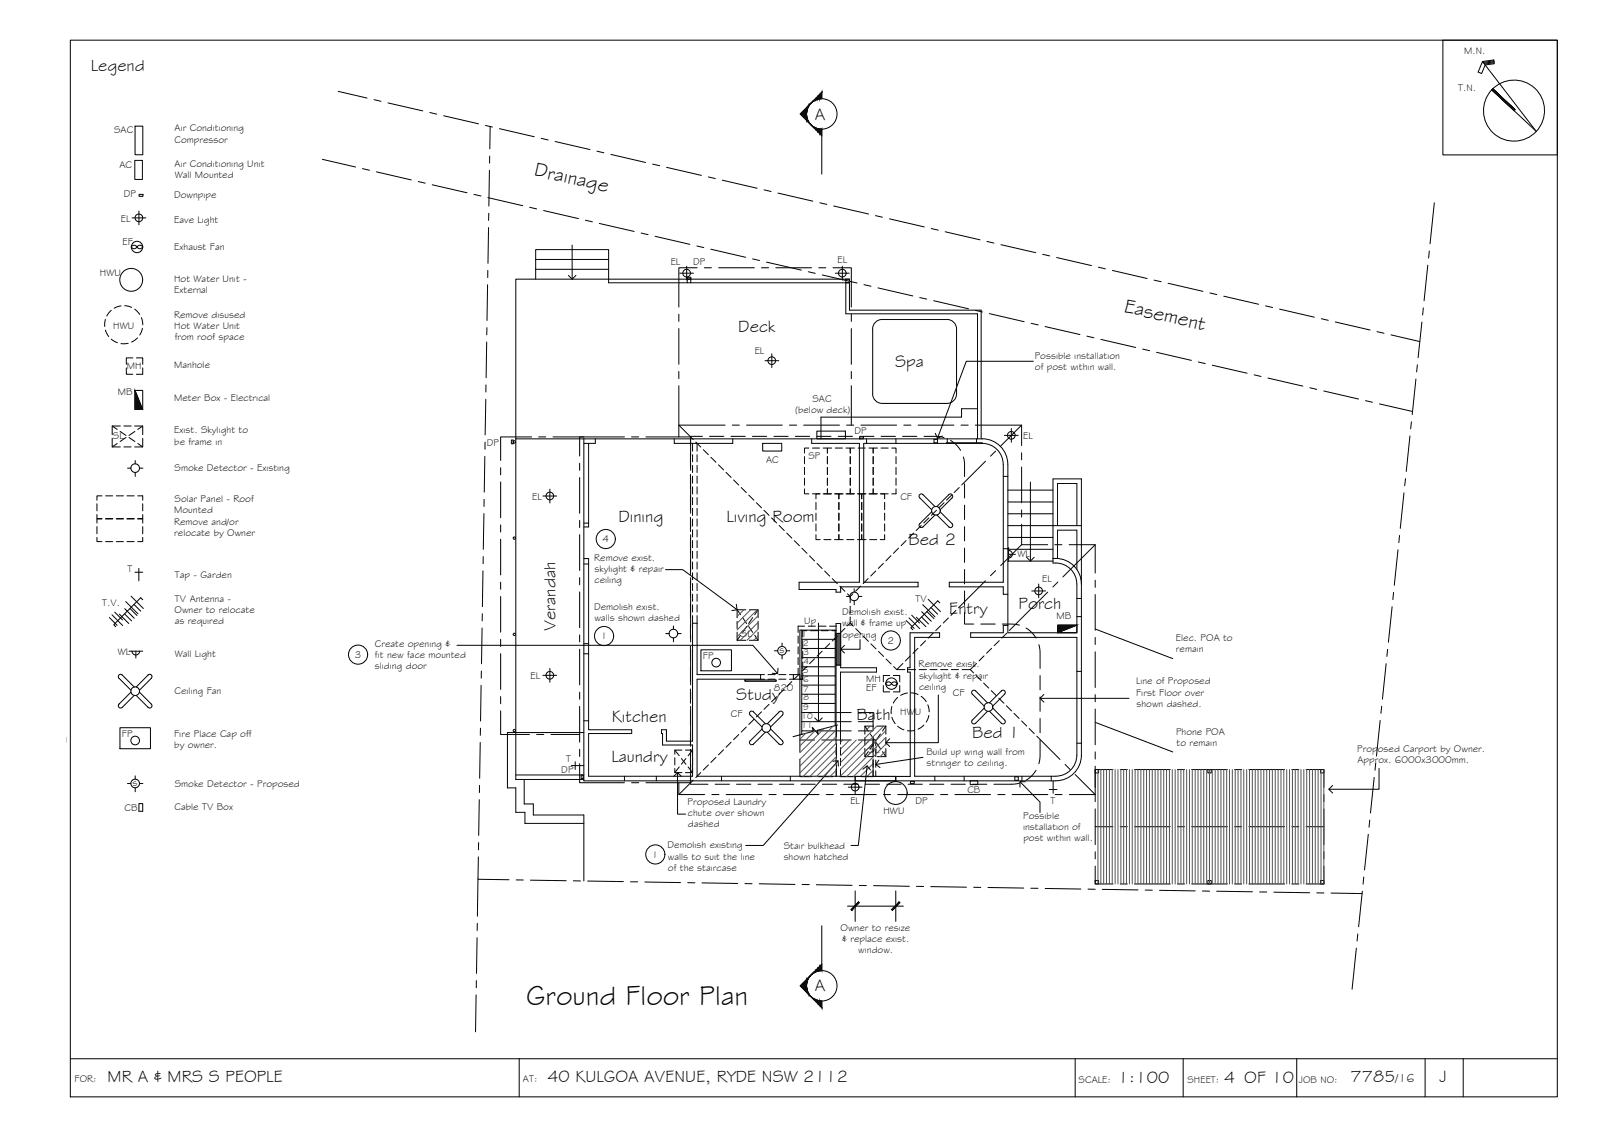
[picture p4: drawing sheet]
<svg xmlns="http://www.w3.org/2000/svg" width="420mm" height="297mm" viewBox="0 0 420 297" stroke-linecap="round" stroke-linejoin="round" font-family="sans-serif">
<!-- layer: BORDER -->
<g fill="none" stroke="#000" stroke-width=".26">
<path d="M18.4 10.5h390v277.1h-390zM378.4 10.5h30v30.1h-30zM388.8 16.1l3-.4 .1 1-2.4 .3-.9 2.3-.9-.4 1.1-2.8 14.1 18.4-11.6-10.9M391.8 16l-2.8 .3M391.9 16.2l-2.7 .4M391.9 16.5l-2.6 .3M391.5 23.3l5.8 5.5M18.4 277.6h390M136.2 277.6v10M282 277.6v10M310.3 277.6v10M340.1 277.6v10"/>
<path d="M373.8 277.6v10M383.8 277.6v10"/>
<circle cx="397.1" cy="29" r="8"/>
</g>
<!-- layer: TEXT -->
<g fill="none" stroke="#000" stroke-width=".26">
<circle cx="158.9" cy="141.3" r="2.51"/>
<circle cx="93.9" cy="171.6" r="2.51"/>
<circle cx="158.4" cy="166.8" r="2.51"/>
<circle cx="233.6" cy="167.9" r="2.51"/>
<circle cx="171.9" cy="224" r="2.51"/>
</g>
<!-- layer: SERVICES -->
<g fill="none" stroke="#000" stroke-width=".26">
<path d="M35.4 33.1h2.1v7.5h-2.1zM34.6 57.1h3.7M35.4 42.1h1.9v4.9h-1.9zM36.4 55.3v3.6M36.5 51h1v.5h-1zM34.6 64.5a.86 .86 0 0 1 1.3 .3 .86 .86 0 0 1-1.5 0zM35.9 64.8a.86 .86 0 0 1 1.5 0M35.9 64.8a.86 .86 0 0 0 1.5 0M178.3 71.6h3.6M180.1 69.8v3.6M180.2 72.7h1v.5h-1zM219.1 71.6h3.6"/>
<path d="M220.9 69.8v3.6M27.7 83.7l-.2 1.9M27.7 86.5l.8 1.7M29.2 81.4l-1.2 1.5M29.2 88.9l1.6 .9M31.7 80.2l-1.8 .6M32.7 80.2l1.8 .4M33.1 96.4v1.7h1.7M33.6 90l-1.9 .1M34.8 93.8h-1.7v1.7M35.3 81.1l1.3 1.3M35.8 93.8h1.6v1.7"/>
<path d="M36.1 88.6l-1.6 1.1M37.1 83.3l.4 1.8M37.3 86.1l-.7 1.7M37.4 96.4v1.7h-1.6M200.6 94.6h3.6M202.4 92.8v3.6M29.4 114.9v2.3h2.2M29.4 111.7h2.2M30.7 112.6l-1.3-.9v2.3M30.7 116.3l-1.3 .9M31.5 113.1l1.5 1.1M32.5 111.7h1.9"/>
<path d="M32.5 117.2h1.9M33 114.7l-1.5 1.1M33.8 114.7l1.6 1.1M35.3 111.7h2.1v2.3M35.4 113.1l-1.6 1.1M35.4 102.4v5h2l-2-5h2v5M36.1 116.3l1.3 .9M37.4 114.9v2.3h-2.1M37.4 111.7l-1.3 .9M134.1 115.4h.5v.9h-.5zM200 116.2h5v2.1h-5zM211 119.7v1.9"/>
<path d="M212.1 117.5h-1.1v1.3M213.1 117.5h1.8M214.2 113h7.5v2.1h-7.5zM215.9 117.5h1.1v1.3v-1.3h1.1M217 119.7v1.9M219.1 117.5h1.8M221.9 117.5h1.1v1.3v-1.3h1.1M223 119.7v1.9M225.1 117.5h1.8M225.5 114.5h.9v.6h-.9zM227.9 117.5h1.1v1.3v-1.3h1.1M229 119.7v1.9"/>
<path d="M231.1 117.5h1.8M233.9 117.5h1.1v1.3M235 119.7v1.9M263.4 114.1h3.6M265.2 112.3v3.6M25.4 134.9v1.1h1.3h-1.3v1.1M25.4 132.1v1.8M25.4 138.1v1.8M26.7 130h-1.3v1.1M27.7 136h1.9M27.7 130h1.9M30.5 136h1.9"/>
<path d="M30.5 130h1.9M33.3 136h1.9M33.3 130h1.9M33.5 122.7h.8M35.5 120.7v.9M35.5 123.9v1M36.1 130h1.3v1.1M36.6 122.7h.9M37.4 134.9v1.1h-1.3h1.3v1.1M37.4 132.1v1.8M37.4 138.1v1.8M142.4 130h3.6"/>
<path d="M144.2 128.2v3.7M211 128.2v1.3h1.1M211 122.5v1.9M211 125.3v1.9M213.1 129.5h1.8M214 131.7v1.9M214 134.5v1.9M214 137.3v1.9M215.1 129.5h-1.1v1.3M215.9 129.5h2M217 129.5v-1.3v1.3h1.1M217 122.5v1.9"/>
<path d="M217 125.3v1.9M218.9 129.5h1.1v1.3v-1.3h1.1M219.1 129.5h1.8M220 131.7v1.9M220 134.5v1.9M220 137.3v1.9M221.9 129.5h2.1M223 129.5v-1.3v1.3h1.1M223 122.5v1.9M223 125.3v1.9M224.9 129.5h1.1v1.3v-1.3h1.1M225.1 129.5h1.8"/>
<path d="M226 131.7v1.9M226 134.5v1.9M226 137.3v1.9M227.9 129.5h2M229 129.5v-1.3v1.3h1.1M229 122.5v1.9M229 125.3v1.9M230.9 129.5h1.1v1.3M231.1 129.5h1.8M232 131.7v1.9M232 134.5v1.9M232 137.3v1.9"/>
<path d="M235 128.2v1.3h-1.1M235 122.5v1.9M235 125.3v1.9M241.2 130.5l3.2 3.2M242 129.7l3.2 3.1M242.1 129.7a.6 .6 0 0 0-.9 0 .6 .6 0 0 0 0 .8M244.4 134.2l-3.2 3.1a.6 .6 0 0 0 0 .8 .6 .6 0 0 0 .9 0l3.1-3.1M245.7 135l3.2 3.2M246.6 134.2l3.1 3.1M248.8 129.7a.6 .6 0 0 1 .9 0 .6 .6 0 0 1 0 .8M248.9 129.7l-3.2 3.1M249.7 137.3a.6 .6 0 0 1 0 .8 .6 .6 0 0 1-.9 0"/>
<path d="M249.7 130.5l-3.1 3.2M25.4 140.9v1.1h1.3M27.7 142h1.9M30.5 142h1.9M32.7 159.6l2.5 2.5M33 157.7l3.2 3.2M33.3 142h1.9M34.1 159.5l1.8 1.9M34.4 156.3l3.2 3.2M35.1 158.5l1.8 1.7M35.4 150h2M36.4 149v3.3"/>
<path d="M37.4 140.9v1.1h-1.3M37.4 157.2l-.5-.5-7.1 7.1 .6 .5M193.3 159.9l.9 1.3M195.6 159.9h-2.3v2.1M196.5 159.9h2.3v2.1M198.8 159.9l-.9 1.3M214 140.2v1.3h1.1M216.1 141.5h1.8M218.9 141.5h1.1v-1.3v1.3h1.1M222 156.4h.9M222.1 141.5h1.9M224 154.4v.9"/>
<path d="M224 157.5v1.1M224.9 141.5h1.1v-1.3v1.3h1.1M225.2 156.4h.8M228.1 141.5h1.8M232 140.2v1.3h-1.1M242 158.5l3.2 3.2M243.4 157.1l3.2 3.2M244.2 159.3l1.7 1.7M246.5 158l-.6-.5-7 7.1 .5 .5M264.5 144.3a1.01 1.01 0 0 1 1 1 1.01 1.01 0 0 1-1 1M264.5 145.3h1.8M264.5 143.5v3.6"/>
<path d="M270.6 154.9h3.6M272.4 153.1v3.6M28.7 161.9l2 2M29.4 161.2l2.8 2.8M30.1 160.5l2 2M31.3 161l2.5 2.5M32.7 160.9l1.8 1.9M33.9 170.7h3.5M34.6 170.7a1.01 1.01 0 0 0 1 1 1.01 1.01 0 0 0 1-1M35.6 170.7v1.8M38.8 177a.6 .6 0 0 1 .9 0 .6 .6 0 0 1 0 .8M38.9 176.9l-3.2 3.2"/>
<path d="M39.7 177.8l-3.1 3.2M142.4 177.1h3.6M144.2 175.3v3.6M174.6 166.1h.9M176.6 164.1v.9M176.6 167.2v1.1M177.7 166.1h1M183.8 170.4h8v5.5h-8zM193.3 162.9v1.9M193.3 165.7v2.2M194.2 166.6l-.9 1.3h2.3M194.8 161.9l1 1.6"/>
<path d="M195.8 164.2l-1 1.6M196.3 164.2l1.1 1.6M197.4 161.9l-1.1 1.6M197.9 166.6l.9 1.3M198.8 165.7v2.2h-2.3M198.8 162.9v1.9M203.1 170.6h.9M205.1 168.6v.9M205.1 171.7v1.1M206.3 170.6h.8M231.7 179.7v1.7h1.6M232.3 179.2a.86 .86 0 0 1 1.5 0 .85 .85 0 0 1 1.5 0"/>
<path d="M232.3 179.2a.86 .86 0 0 0 1.5 0 .85 .85 0 0 0 1.5 0M233.3 177.1h-1.6v1.7M234.3 177.1h1.7v1.7M236 179.7v1.7h-1.7M237.7 162.7l2.1 2.1M238.4 162l2.8 2.8M239.1 161.3l2.1 2M240.3 161.8l2.5 2.5M241.7 161.7l1.8 1.9M241.7 160.4l2.5 2.5M243.1 160.3l1.8 1.9M282.4 163.9h-5v2l5-2v2h-5"/>
<path d="M287.3 164.9l20.3 7.8M31.2 184.6a.6 .6 0 0 0 0 .8 .6 .6 0 0 0 .9 0M31.5 190.8h8v5.5h-8zM34.4 181.5l-3.2 3.1M35.2 180.1l-3.1-3.1a.6 .6 0 0 0-.9 0 .6 .6 0 0 0 0 .8l3.2 3.2M35.2 182.3l-3.2 3.2M35.7 182.3l3.2 3.2M36.6 181.5l3.1 3.1M39.7 184.6a.6 .6 0 0 1 0 .8 .6 .6 0 0 1-.9 0M150.9 199.7v2M196.7 187.4l3.2 3.2M196.8 194.2a.6 .6 0 0 0-.1 .9 .6 .6 0 0 0 .9 0"/>
<path d="M197.6 186.6l3.1 3.2M197.6 186.6a.6 .6 0 0 0-.9 0 .6 .6 0 0 0 .1 .9M199.9 191.1l-3.2 3.2M200.7 192l-3.1 3.1M201.2 192l3.2 3.1M202.1 191.1l3.2 3.2M204.3 186.6a.6 .6 0 0 1 .9 0 .6 .6 0 0 1 0 .9M204.4 186.6l-3.2 3.2M205.2 194.2a.6 .6 0 0 1 0 .9 .6 .6 0 0 1-.9 0M205.3 187.4l-3.2 3.2M226.8 193.4v1.9M226.8 196.2v2.2"/>
<path d="M226.8 190.4l.9 1.3M227.7 197.1l-.9 1.3h2.3M228.2 192.4l1.1 1.6M229.1 190.4h-2.3v2.1M229.3 194.7l-1.1 1.6M229.9 194.7l1 1.6M230 190.4h2.3v2.1M230.9 192.4l-1 1.6M231.4 197.1l.9 1.3M232.3 196.2v2.2h-2.3M232.3 193.4v1.9M232.3 190.4l-.9 1.3"/>
<path d="M233.9 185.2l-.1 1.9M233.9 188l.9 1.7M235.4 182.9l-1.1 1.4M235.4 190.4l1.7 .9M238 181.7l-1.8 .6M238.9 181.6l1.9 .5M239.9 191.5l-1.9 .1M241.6 182.6l1.3 1.3M242.3 190.1l-1.5 1.1M243.3 184.8l.4 1.8M243.6 187.6l-.7 1.7M255 182l3.2 3.1"/>
<path d="M255 188.7a.6 .6 0 0 0 0 .9 .6 .6 0 0 0 .9 0M255.8 181.1l3.2 3.2M255.9 181.1a.6 .6 0 0 0-.9 0 .6 .6 0 0 0 0 .9M258.2 185.6l-3.2 3.2M259 186.5l-3.2 3.1M259.5 186.5l3.2 3.1M260.4 185.6l3.1 3.2M262.6 181.1a.6 .6 0 0 1 .9 0 .6 .6 0 0 1 0 .9M262.7 181.1l-3.2 3.2M263.5 188.7a.6 .6 0 0 1 0 .9 .6 .6 0 0 1-.9 0M263.5 182l-3.1 3.1M287.3 189.4l20.3 7.7"/>
<path d="M33.4 205.4h.9M35.5 203.4v.9M35.5 206.5v1.1M36.4 210.7h1v2h-1zM36.6 205.4h.9M149.9 200.7h3.2M152.4 203.2h.5v1h-.5zM222.5 206.4h3.6M224.3 204.5v3.7M238.8 204.9h1v.5h-1zM254.5 204.7h1.9v1h-1.9zM275.2 207h2"/>
<path d="M276.2 204.7v3.3"/>
<circle cx="36.4" cy="57.1" r="1.01"/>
<circle cx="34.4" cy="73.4" r="3"/>
<circle cx="35.9" cy="64.8" r="1.49"/>
<circle cx="180.1" cy="71.6" r="1.01"/>
<circle cx="220.9" cy="71.6" r="1.01"/>
<circle cx="202.4" cy="94.6" r="1.01"/>
<circle cx="265.2" cy="114.1" r="1.01"/>
<circle cx="35.5" cy="122.7" r="1.13"/>
<circle cx="144.2" cy="130" r="1.01"/>
<circle cx="245.5" cy="133.9" r="1.13"/>
<circle cx="224" cy="156.4" r="1.13"/>
<circle cx="272.4" cy="154.9" r="1.01"/>
<circle cx="144.2" cy="177" r="1.01"/>
<circle cx="176.6" cy="166.1" r="1.13"/>
<circle cx="187.8" cy="173.7" r="1.13"/>
<circle cx="205.1" cy="170.6" r="1.13"/>
<circle cx="233.8" cy="179.2" r="1.49"/>
<circle cx="35.5" cy="181.2" r="1.13"/>
<circle cx="35.5" cy="194.1" r="1.13"/>
<circle cx="201" cy="190.8" r="1.13"/>
<circle cx="259.2" cy="185.4" r="1.13"/>
<circle cx="35.5" cy="205.4" r="1.13"/>
<circle cx="224.3" cy="206.4" r="1.01"/>
<circle cx="234.9" cy="207.9" r="3"/>
</g>
<path d="M35.4 102.4l2 5h-2zM277.4 163.9h5l-5 2z" fill="#000" stroke="#000" stroke-width=".26"/>
<!-- layer: EXISTING -->
<g fill="none" stroke="#000" stroke-width=".26">
<path d="M140.5 73.2v-7.8h19.1v8.7h20.6M140.5 70.6h19.1M140.5 68h19.1M180.2 73.2h1v.9h-1zM181.2 74.1h41.6M221.8 73.2h1v.9h-1zM221.8 74.1v8.2h34.6v32.8M228.9 86.3v17M231.4 83.7a2.51 2.51 0 0 0-2.5 2.6M231.4 83.8h17M248.4 83.7a2.51 2.51 0 0 1 2.5 2.6v17a2.51 2.51 0 0 1-2.5 2.5h-17a2.51 2.51 0 0 1-2.5-2.5M135.3 115.1v-41.9h87.5v8.1h34.5v33.8"/>
<path d="M135.3 115.1v89.3h17.8M135.3 115.1h122.3M153.1 115.1v89.6h123.8M154.4 116.2v21.9h-1.3M156.1 115.1v1.1h-3M176.8 115.1v1.1h15.4v-1.1M181.6 116.2v2.1M181.6 119.2v1.9M182.8 116.2v2.1M182.8 119.2v1.9M212.9 115.1v1.1h12.5v36.4h-15.8v2h9.7v.7h1.2v-1.4h20.3v-1.3h-14.3v-36.4h31.1a5.5 5.5 0 0 1 5.5 5.5v30.9h-14.1v1.3h14.1v1.9h1.2M227.3 115.1v1.1"/>
<path d="M235 115.1v1.1M248.2 116.1h9.4M248.4 115.1v1.1M256.1 115.1v1.1M256.4 107.2h-4.2v2.2h-36.9v5.7M257.6 115a6.7 6.7 0 0 1 6.7 6.7v44.2h18.1v-9M153.1 137.2h1.3M181.6 122v1.9M181.6 124.8v1.9M181.6 127.6v1.9M181.6 130.4v1.9M181.6 133.3v1.8"/>
<path d="M181.6 136.1v1.9M181.6 138.9v1.9M182.8 122v1.9M182.8 124.8v1.9M182.8 127.6v1.9M182.8 130.4v1.9M182.8 133.3v1.8M182.8 136.1v1.9M182.8 138.9v1.9M263.1 124.9h1.2M264.3 137.8h19.3M264.3 134.7h11.9"/>
<path d="M264.3 131.6h11.9M264.3 128.5h11.9M277.4 137.8v-11h5v11M153.1 146.4h1.3v44.9h11.3v1h-11.3v11.2h27.2v-8.2h-7.8v-3h-.3v-1h1.3v3h6.8v-32.9M153.1 147.9h1.3M181.6 141.7v1.9M181.6 144.5v1.9M181.6 147.3v1.9M181.6 150.1v1.9M181.6 153v1.8M181.6 155.8v1.8M181.6 158.6v1.9"/>
<path d="M182.8 141.7v1.9M182.8 144.5v1.9M182.8 147.3v1.9M182.8 150.1v1.9M182.8 153v1.8M182.8 155.8v1.8M182.8 158.6v1.9M263.1 143.9h1.2M264.3 147.1h11.9M264.3 144h11.9M264.3 140.9h11.9M276.2 146.4h.7"/>
<path d="M276.9 147.6a5.5 5.5 0 0 1 5.5 5.5M276.9 146.4a6.7 6.7 0 0 1 6.7 6.7M276.9 147.6h-.7v-22h7.4v72.4a6.7 6.7 0 0 1-6.7 6.7M277.4 146.4v-7.4h5v10.3M282.4 153.1v3.8h1.2M153.1 168.8h1.3M153.1 171.4h1.3M181.6 163.4h1.2M182.8 161.4v15.5h17.7M200.5 178.1h-17.7v25.4h36.5v-1.9M201.4 176.9h1.9M201.4 178.1h1.9"/>
<path d="M204.2 176.9h1.9M204.2 178.1h1.9M209.3 166.8v1.8M209.3 169.6v1.8M209.3 172.4v1.9M209.3 175.2v1.7h-2.2M210.5 168v1.8M210.5 170.8v1.8M210.5 173.6v1.9M210.5 176.4v1.7h-3.4M211 164.2h-1.7v1.6M211.6 165.3h-1.1v1.7"/>
<path d="M212 164.2h1.8M212.6 165.3h1.8M214.8 164.2h1.8M215.4 165.3h1.8M217.6 164.2h1.7v-.7h1.2v2.6h-1.2v-.8h-1.1M264.3 163.9h-1.2v2h-8.5v1.2h27.8v30.9M282.4 176h1.2M282.4 161.7h1.2M153.1 192.1h-20v14.5h2.2v6.4h2.4v2.9h15.4M153.1 189h1.3M219.3 195v-20.6h1.2v.7h9.4v1.1h-9.5v18.9M219.3 196v1.8"/>
<path d="M219.3 198.8v1.9M220.4 196v1.9M220.4 198.8v1.9M282.4 198a5.5 5.5 0 0 1-5.5 5.5M282.4 194.9h1.2M135.3 203.2h17.8M137.5 204.4v6.4h2.4v2.9h13.2v17.3M163.8 203.5v1.2M172.1 203.5v1.2M189.2 203.5v1.2M207.3 203.5v1.2M220.4 201.6v2h18.3v-27.4h-.7v-1.1h.7v-9.2h7.7v1.2h-6.5v36.4h37"/>
<path d="M224.3 203.6v1.1M234.9 203.6v1.1M245.2 203.5v1.2M252.9 203.5v1.2M268 203.5v1.2M275.7 203.5v1.2"/>
<circle cx="134.9" cy="115.8" r=".31"/>
<circle cx="134.9" cy="141.1" r=".31"/>
<circle cx="134.9" cy="166.3" r=".31"/>
<circle cx="134.9" cy="191.5" r=".31"/>
</g>
<!-- layer: NEWWORK -->
<g fill="none" stroke="#000" stroke-width=".26">
<path d="M181.1 118.8v3.7M184.2 114.4h-3.1v2.5M186.1 114.4h3.8M191.7 114.4h3.8M197.3 114.4h3.8M203 114.4h3.7M208.6 114.4h3.8M214.2 114.4h3.8M219.8 114.4h3.8M225.5 114.4h3.7M231.1 114.4h3.8M236.7 114.4h3.8"/>
<path d="M242.3 114.4a13.7 13.7 0 0 1 5.3 .3M245 115.2h.9v.9h-.9zM249.3 115.5l1.7 1.4 .9 1.2M252.7 119.8a12.9 12.9 0 0 1 .3 5.1M181.1 124.4v3.7M181.1 130v3.7M181.1 135.6v3.8M253 126.8v3.8M253 132.4v3.8M253 138.1v3.7M181.1 141.3v3.7M181.1 146.9v3.7"/>
<path d="M181.1 152.5v3.7M181.1 158.1v3.8M253 143.7v3.7M253 149.3v3.8M253 154.9v3.8M181.1 163.8v3.7M181.1 169.4v3.7M181.1 175v3.8M199.5 176.9v1.2M208.1 176.9v1.2M209.3 176.9h.5v1.2M219.3 164.2v1.1"/>
<path d="M219.3 166.1v8.3M220.5 166.1v8.3M253 160.6v3h2.4M257.2 163.6h3.8M262.9 163.6a12.8 12.8 0 0 1 4.5 .3M269.1 164.6l1.8 1.5 .8 1.2M272.5 169l.3 2.1v4.1M272.8 177.1v3.8M181.1 180.6v3.8M181.1 186.3v3.7M181.1 191.9v3.7M181.1 197.5v3.8"/>
<path d="M229 195.5v-1.5h.7v1.5M229 196.5v1.8M229 199.3v1.9M229.7 196.5v1.8M229.7 199.3v1.9M272.8 194v4.1l-.3 2.1M272.8 182.7v3.8M272.8 188.4v3.7M181.1 203.1v2.5h4.6M187.6 205.6h3.7M193.2 205.6h3.7M198.8 205.6h3.8"/>
<path d="M204.4 205.6h3.8M210.1 205.6h3.7M215.7 205.6h3.7M219.3 203.5l1.1 .1M221.3 205.6h3.8M226.9 205.6h3.8M229 202.1v1.5M229.7 202.1v1.5M232.6 205.6h3.7M238.2 205.6h3.7M243.8 205.6h3.8M249.4 205.6h3.8"/>
<path d="M255 205.6h3.8M266.2 203.7h.9v.9h-.9zM267.4 205.3l-2.1 .3h-4.6M271.7 201.9l-.8 1.2-1.8 1.5"/>
</g>
<!-- layer: HATCH -->
<path d="M219.3 166.1l1.2 8.3v-8.3zM219.3 166.1l1.2 8.3h-1.2z" fill="#545454" stroke="#545454" stroke-width=".26"/>
<!-- layer: ROOFPLAN EXIST. -->
<g fill="none" stroke="#000" stroke-width=".26">
<path d="M182.8 70.2h-4.8v10.3M184.7 70.2h1.9M188.5 70.2h9.4M199.7 70.2h1.9M203.5 70.2h9.3M214.7 70.2h1.9M218.5 70.2h4.8v10.3M178 82.4v1.9M178 86.1v9.4M178 97.4v1.9M223.3 82.4v1.9M223.3 86.1v9.4"/>
<path d="M223.3 97.4v1.9M139.4 114.5h-8.1v6.2M141.3 114.5h1.9M145 114.5h8.1M163.8 114.5h-11.8v5.1M165.6 114.5h1.9M169.4 114.5h11.7v5.1M178 101.1v10.4l3.8 3.7M182.5 115.9l1.3 1.3M184.5 117.9l1.3 1.3M186.4 119.9l1.4 1.3M190.2 111.5h-12.2v3"/>
<path d="M192.1 111.5h1.8M195.8 111.5h9.4M207 111.5h1.9M210.8 111.5h9.4M222 111.5h1.9M223.3 101.1v10.4M225.8 111.5h9.4M237.1 111.5h1.8M240.8 111.5h9.4M252 111.5h1.9M255.8 111.5h12.1v5.3M261.1 118.3l-1.3 1.3"/>
<path d="M267.9 118.7v1.9M267.9 111.5l-5.4 5.4M131.3 122.6v1.9M131.3 126.4v9.3M131.3 137.6v1.9M152 121.4v1.9M152 125.2v9.4M152 136.4v1.9M181.1 121.4v1.9M181.1 125.2v9.4M181.1 136.4v1.9M188.4 121.9l1.4 1.3"/>
<path d="M190.4 123.8l1.4 1.4M192.4 125.8l1.3 1.4M194.4 127.8l1.3 1.4M196.4 129.8l1.3 1.3M198.4 131.8l1.3 1.3M200.4 133.8l1.3 1.3M202.4 135.8l1.3 1.3M204.4 137.8l1.3 1.3M206.3 139.8l1.4 1.3M239.6 139.7l-1.3 1.4M241.6 137.8l-1.3 1.3M243.6 135.8l-1.3 1.3"/>
<path d="M245.6 133.8l-1.3 1.3M247.6 131.8l-1.3 1.3M249.6 129.8l-1.4 1.3M251.6 127.8l-1.4 1.3M258.5 120.9l-6.3 6.2M267.9 137.4v5.4h6.9M267.9 122.4v9.4M267.9 133.7v1.9M131.3 141.4v9.3M131.3 152.6v1.9M131.3 156.4v9.3M152 140.2v9.4"/>
<path d="M152 151.4v1.9M152 155.2v9.4M181.1 140.2v9.4M181.1 151.4v1.9M181.1 155.2v9.4M208.3 141.7l1.4 1.4M210.3 143.7l1.4 1.4M212.3 145.7l1.3 1.4M214.3 147.7l1.3 1.3M216.3 149.7l1.3 1.3M218.3 151.7l1.3 1.3M220.3 153.7l1.3 1.3"/>
<path d="M222.3 155.7l.7 .7M223 156.4v1.6M223 158.9v1.9M223.7 155.7l-.7 .7M225.7 153.7l-1.3 1.3M227.7 151.7l-1.3 1.3M229.7 149.7l-1.3 1.3M231.7 147.7l-1.3 1.3M233.7 145.7l-1.3 1.3M235.7 143.7l-1.4 1.3M237.6 141.7l-1.3 1.4M258.5 152.3l-7.1 7.1"/>
<path d="M261.1 149.6l-1.3 1.3M267.9 142.8l-5.4 5.5M274.8 155.2l-10.1 10.1M276.6 142.8h1.9M277.5 152.6l-1.4 1.3M280.4 142.8h6.8v7.4M287.2 152.1v1.9M287.2 155.9v9.3M287.2 142.8l-8.4 8.4M131.3 167.6v1.9M131.3 171.4v9.4M152 166.4v1.9"/>
<path d="M152 170.2v9.4M181.1 166.4v1.9M181.1 170.2v9.4M207.7 178.7l-1.4 1.3M209.7 176.7l-1.4 1.3M211.7 174.7l-1.4 1.3M213.6 172.7l-1.3 1.3M215.6 170.7l-1.3 1.3M217.6 168.7l-1.3 1.3M219.6 166.7l-1.3 1.4M221.6 164.8l-1.3 1.3M223 161.7v1.7l.8 .8"/>
<path d="M223 163.4l-.7 .7M224.4 164.8l1.4 1.4M226.4 166.8l1.4 1.3M228.4 168.8l1.4 1.3M230.4 170.8l1.3 1.3M232.4 172.8l1.3 1.3M234.4 174.8l.8 .7M235.2 175.5h2.1M236.8 173.9l-1.6 1.6M238.3 175.5h1.8M238.8 172l-1.3 1.3M240.8 170l-1.4 1.3"/>
<path d="M241.1 175.5h1.9M242.7 168l-1.3 1.3M243.9 175.5h1.9M244.7 166l-1.3 1.3M246.7 175.5h1.9M246.7 164l-1.3 1.3M248.7 162l-1.3 1.3M249.5 175.5h1.9M250.7 160l-1.3 1.3M254.5 175.5l.8 .9M256 177.1l1.3 1.3M256.1 173.9l-1.6 1.6h-2.2"/>
<path d="M258 179.1l1.3 1.3M258.1 172l-1.3 1.3M260.1 170l-1.4 1.3M262.1 168l-1.4 1.3M264.1 166l-1.4 1.3M287.2 167.1v1.9M287.2 170.9v9.3M131.3 186.4v6.2h7.6M131.3 182.6v1.9M140.7 192.6h1.9M144.5 192.6h7.5M152 181.5v1.8"/>
<path d="M152 185.2v9.4M152 196.4v1.9M181.1 181.5v1.8M181.1 185.2v9.4M181.1 196.4v1.9M187.8 198.6l-1.4 1.3M189.8 196.6l-1.4 1.3M191.8 194.6l-1.4 1.3M193.7 192.6l-1.3 1.3M195.7 190.6l-1.3 1.3M197.7 188.6l-1.3 1.3M199.7 186.6l-1.3 1.4"/>
<path d="M201.7 184.7l-1.3 1.3M203.7 182.7l-1.3 1.3M205.7 180.7l-1.3 1.3M260 181.1l1.3 1.3M262 183l1.3 1.4M264 185l1.3 1.4M265.9 187l1.4 1.4M267.9 189l1.4 1.3M269.9 191l1.4 1.3M271.9 193l6.1 6.1M287.2 182.1v1.9M287.2 185.9v9.4"/>
<path d="M287.2 197.1v1.9M152 200.2v5h11.8M165.6 205.2h1.9M178 205.2v3.1h6.8M181.1 200.2v5h-11.7M181.8 204.5l-3.8 3.8M183.8 202.5l-1.3 1.4M185.8 200.5l-1.3 1.4M186.7 208.3h1.9M190.4 208.3h9.4M201.7 208.3h1.9M205.5 208.3h9.3"/>
<path d="M216.7 208.3h1.9M220.4 208.3h9.4M231.7 208.3h1.9M235.4 208.3h9.4M246.7 208.3h1.9M250.5 208.3h9.3M261.7 208.3h1.9M265.4 208.3h9.4M276.7 208.3h1.9M279.3 200.4l1.4 1.4M282 203.1l5.2 5.2M287.2 200.9v7.4h-6.8"/>
</g>
<!-- layer: SECTION POINT -->
<g fill="#000" stroke="#000" stroke-width=".26">
<path d="M209.9 29.9l1.6-1.7v3.4zM212.3 27.4l-.3 .6zM212.3 32.3l.4 .4zM212.7 32.7l.4 .4zM213.1 26.7l-.4 .4zM209.9 258.5l1.6-1.7v3.3zM212.3 256l.4-.4zM213.1 255.2l-.4 .4zM212 260.4l.3 .5zM212.7 261.3l.4 .4z"/>
<path d="M211.5 28.2v1.4zM211.6 28.1l-.1 1.5z"/>
<path d="M211.5 30.2v1.4zM211.6 30.7v.9z"/>
<path d="M211.8 28l-.2 1zM211.8 28l-.2 1z"/>
<path d="M211.6 30.7v.9l.2-.3zM211.8 31.3v.5l-.2-.2z"/>
<path d="M211.8 28v.5l.2-.8zM212 27.7l-.2 .8z"/>
<path d="M211.8 31.3v.5h.2zM211.8 31.8h.2v.2z"/>
<path d="M212.3 27.4l-.3 .6zM212.3 27.4l.4-.3z"/>
<path d="M212 31.8l.3 .5zM212 32l.3 .3z"/>
<path d="M213.1 26.7l.4-.5zM213.5 26.2v.2l-.4 .3z"/>
<path d="M213.1 33.1l.4 .3zM213.1 33.1l.4 .3v.1z"/>
<path d="M214 25.8l-.5 .6zM214 25.8v.4l-.5 .2z"/>
<path d="M213.5 33.4v.1l.5 .1zM213.5 33.5l.5 .1v.4z"/>
<path d="M214.5 25.3l-.5 .5v.4zM214.5 25.3v.7l-.5 .2z"/>
<path d="M214 33.6v.4l.5-.2zM214 34l.5-.2v.7z"/>
<path d="M214.5 25.3v.7l.5-1.2zM215 24.8v1.1l-.5 .1z"/>
<path d="M214.5 33.8v.7l.5-.6zM215 33.9v1.1l-.5-.5z"/>
<path d="M215.5 24.2l-.5 .6v1.1zM215.5 24.2v1.7h-.5z"/>
<path d="M215 33.9v1.1l.5-1.1zM215.5 33.9v1.7l-.5-.6z"/>
<path d="M211.5 256.8v1.4zM211.5 256.8l.1 .8z"/>
<path d="M211.6 256.7l.2 .4-.2 .5zM211.8 256.6l-.2 .1 .2 .4z"/>
<path d="M211.8 256.6h.2l-.2 .5zM211.8 256.6h.2v-.3z"/>
<path d="M212 256.3l.3-.2-.3 .5zM212.3 256l-.3 .3z"/>
<path d="M213.1 255.2l.4-.2zM213.1 255.2l.4-.2v-.2z"/>
<path d="M213.5 254.8h.5l-.5 .2zM214 254.3l-.5 .5h.5z"/>
<path d="M214 254.3l.5 .3-.5 .2zM214 254.3l.5 .3v-.8z"/>
<path d="M214.5 253.8l.5 .7-.5 .1zM214.5 253.8l.5 .7v-1.2z"/>
<path d="M215 253.3l.5 1.2h-.5zM215.5 252.8l-.5 .5 .5 1.2z"/>
<path d="M211.5 258.8l.1 1.4zM211.5 258.8l.1 1.4z"/>
<path d="M211.6 259.3l.2 1.1zM211.6 259.3l.2 1.1z"/>
<path d="M211.8 259.9l.2 .7-.2-.2zM211.8 259.9l.2 .7z"/>
<path d="M212 260.4l.3 .5zM212.3 260.9l.4 .4z"/>
<path d="M213.1 261.6l.4 .5zM213.1 261.6l.4 .5z"/>
<path d="M213.5 261.9l.5 .7zM213.5 261.9l.5 .7v-.4z"/>
<path d="M214 262.2l.5 .9-.5-.5zM214 262.2l.5 .9v-.8z"/>
<path d="M214.5 262.3l.5 1.3-.5-.5zM214.5 262.3l.5 1.3v-1.2z"/>
<path d="M215 262.4l.5 1.7-.5-.5zM215 262.4l.5 1.7v-1.6z"/>
</g>
<g fill="none" stroke="#000" stroke-width=".26">
<path d="M215.5 25.9v-1.7l-5.6 5.7 5.6 5.7M215.5 33.9v11.7M215.5 252.8l-5.6 5.7 5.6 5.6v-1.6M215.5 242.7v11.8"/>
<circle cx="215.5" cy="29.9" r="4"/>
<circle cx="215.5" cy="258.4" r="4"/>
</g>
<!-- layer: 0 -->
<g fill="none" stroke="#000" stroke-width=".26">
<path d="M149.1 72.2l1 1 1-1M150.1 64.3v8.9M271 94.7h-17.6l-7.5 20.2M245.3 113.6l.6 1.3 1.3-.6M270.2 126.4v20.7M174.5 149.3h4.6l14.2 10.6M193.1 158.4l.2 1.5-1.4 .2M269.2 146.1l1 1 1-1M119.9 169.2h77.5l6.5 7.4M204.1 175.2l-.2 1.4-1.3-.1M214.7 163.4v25.8M221.5 169.2l-1 1 1 1"/>
<path d="M225.6 167.7v2.5h-5.1M213.7 188.2l1 1 1-1M218.4 199.6l1.4-.1 .1 1.4M219.8 199.5l-19.6 22.2h-4.6M230.5 199.3l-.8 1.1 1.1 .8M233.3 193.7l-1 1 1 1M242.1 198.6l-12.4 1.8M246.1 182.2v12.5h-13.8M272.8 183.1h23.3M273.8 182.1l-1 1 1 1M176.7 203.6l1-1 1 1M177.7 202.6v10.8h2.1"/>
<path d="M226.3 201.7l1.1-.9 .9 1.1M227.4 200.8l-2.3 20.9h-1.9M267.5 204.9l5.3 5.4v2.7M268.9 204.9h-1.4v1.5M349.5 205.9l-1 1 1 1M361.7 201.5v5.4h-13.2"/>
</g>
<!-- layer: STAIRS -->
<g fill="none" stroke="#000" stroke-width=".26">
<path d="M210.3 165.2v27.3M210.3 167.6h8.7M210.3 170h8.7M210.3 172.4h8.7M210.3 174.8h8.7M210.3 177.2h8.7M210.3 179.6h8.7M219 165.2v25M219.3 165.2h-9.5v32M209.8 199v4.5M209.8 194h3.8M210.3 191.6h13"/>
<path d="M210.3 182h8.7M210.3 184.4h8.7M210.3 186.8h8.7M210.3 189.2h8.7M215.5 194h7.8M219.4 186.8h3.9M219.4 189.2h3.9M219.4 190.2v2.9M219.4 195v3.8M225.1 186.8h3.9v4.7M225.1 189.2h3.9M225.1 191.6h3.9"/>
<path d="M225.1 194h3.9M229 193.3v3.8M229 199v4.6h-3.1M209.8 203.6h3M214.7 203.6h3.7M219.4 200.6v3M220.3 203.6h3.8"/>
</g>
<!-- layer: 0.13 -->
<g fill="none" stroke="#000" stroke-width=".26">
<path d="M177 198.7v1.8M177 196.7l1.1 1.4M178.7 198.9l1.2 1.5M178.8 196.7h-1.8v1M179.8 196.7h1.8M179.9 198.9l-1.2 1.5M181.6 196.7v1M181.6 198.7v1.8M181.6 196.7l-1.1 1.4M219.7 190.1l-5.3 1.4 .2 1-1.6-1.8 .3 1-5.3 1.4M177 201.5v1.1h1.8M178.1 201.1l-1.1 1.5"/>
<path d="M180.5 201.1l1.1 1.5M181.6 201.5v1.1h-1.8"/>
</g>
<!-- layer: DOORS -->
<path d="M195.4 178.3h8.2v.3h-8.2z" fill="none" stroke="#000" stroke-width=".26"/>
<!-- layer: BOUNDARY -->
<g fill="none" stroke="#000" stroke-width=".26">
<path d="M88.7 24l7.6 1.7M98.1 26.1l1.8 .5M101.8 27l9.1 2.1M112.7 29.5l1.8 .4M116.4 30.3l9.1 2.2M127.3 32.9l1.8 .4M128.6 33.2l-.1 5.8M131 33.7l9.1 2.1M142 36.3l1.8 .4M145.6 37.1l9.1 2.1M156.6 39.6l1.8 .5M84.6 41.8l8.6 2"/>
<path d="M95.1 44.2l1.8 .4M98.7 45.1l9.2 2.1M109.7 47.6l1.8 .4M113.4 48.4l9.1 2.1M124.3 51l1.8 .4M128 51.8l9.1 2.1M128.1 59.7l-.1 9.3M128.2 55.9v1.9M128.4 44.7l-.2 9.3M128.4 40.9v1.9M138.9 54.3l1.8 .5M142.6 55.2l9.1 2.1"/>
<path d="M153.5 57.7l1.9 .5M157.2 58.6l9.1 2.1M160.2 40.5l9.1 2.1M171.2 43l1.8 .4M174.8 43.9l9.2 2.1M185.8 46.4l1.8 .4M189.4 47.2l9.2 2.2M200.4 49.8l1.8 .4M204.1 50.6l9.1 2.1M215 53.2l1.8 .4M218.7 54l9.1 2.1M229.6 56.5l1.8 .5"/>
<path d="M233.3 57.4l9.1 2.1M244.2 59.9l1.9 .4M376.2 53.2l-1.1 10.7M127.9 74.6l-.2 9.4M127.9 70.9v1.9M168.2 61.1l1.8 .4M171.8 61.9l9.1 2.2M182.8 64.5l1.8 .4M186.4 65.3l9.1 2.2M197.4 67.9l1.8 .4M201 68.7l9.2 2.1M212 71.2l1.8 .5"/>
<path d="M215.7 72.1l9.1 2.1M226.6 74.6l1.8 .4M230.3 75.5l9.1 2.1M241.2 78l1.8 .4M244.9 78.8l9.1 2.2M247.9 60.8l9.1 2.1M258.9 63.3l1.8 .4M262.5 64.1l9.1 2.1M273.5 66.7l1.8 .4M277.1 67.5l9.2 2.1M288.1 70.1l1.8 .4M291.7 70.9l9.2 2.1"/>
<path d="M302.7 73.4l1.8 .5M306.4 74.3l9.1 2.1M317.3 76.8l1.8 .4M321 77.7l9.1 2.1M374.5 69.5l-1 9.4M374.9 65.8l-.2 1.9M127.6 89.7l-.1 9.3M127.7 85.9v1.9M255.8 81.4l1.9 .4M259.5 82.2l9.1 2.1M270.5 84.8l1.8 .4M274.1 85.6l9.1 2.1"/>
<path d="M285.1 88.1l1.8 .5M288.7 89l9.1 2.1M299.7 91.5l1.8 .4M303.3 92.4l9.2 2.1M314.3 94.9l1.8 .4M318 95.8l9.1 2M328.9 98.3l1.8 .4M331.9 80.2l1.9 .4M332.6 99.1l9.1 2.1M335.6 81l9.1 2.2M346.5 83.6l1.9 .4M350.2 84.4l9.1 2.1"/>
<path d="M361.2 86.9l1.8 .5M364.8 87.8l7.6 1.7M371.4 99.4l-1 9.3M371.7 95.6l-.2 1.9M372.9 84.4l-1 9.4M373.3 80.7l-.2 1.9M127.2 119.6l-.2 9.4M127.2 115.9v1.9M127.4 104.7l-.2 9.3M127.5 100.9l-.1 1.9M343.5 101.7l1.8 .4M347.2 102.5l9.1 2.1"/>
<path d="M358.1 105l1.9 .5M361.8 105.9l8.7 2M369.8 114.3l-1 9.3M370.2 110.6l-.2 1.8M126.9 134.7l-.1 9.3M127 130.9l-.1 1.9M368.2 129.2l-1 9.3M368.6 125.5l-.2 1.9M126.7 149.7l-.2 9.3M126.7 145.9v1.9M365.1 159.1l-1 9.3M365.5 155.3l-.2 1.9"/>
<path d="M366.7 144.1l-1 9.4M367.1 140.4l-.2 1.9M126.2 179.7l-.2 9.3M126.2 175.9v1.9M126.4 164.6l-.1 9.4M126.5 160.9v1.9M363.5 174l-.9 9.3M363.9 170.2l-.2 1.9M125.9 194.7l-.1 9.3M126 190.9v1.9M362 188.9l-1 9.3M362.4 185.2l-.2 1.8"/>
<path d="M125.7 209.6l-.2 9.4M125.8 205.9l-.1 1.9M358.9 218.7l-1 9.4M359.2 215l-.1 1.9M360.4 203.8l-1 9.3M360.8 200.1l-.2 1.8M125.4 230.5l-.2 9.7M125.5 224.7l-.1 5.8 8.1 .1M125.5 220.9v1.9M135.4 230.7h1.9M139.1 230.8l9.4 .1M150.4 230.9l1.8 .1"/>
<path d="M154.1 231l9.4 .1M165.4 231.2h1.8M169.1 231.2l9.4 .2M180.4 231.4l1.9 .1M184.1 231.5l9.4 .1M195.4 231.7h1.8M199.1 231.7l9.4 .2M210.4 231.9h1.8M214.1 232l9.4 .1M225.4 232.1l1.8 .1M229.1 232.2l9.4 .2M240.4 232.4h1.8"/>
<path d="M244.1 232.4l9.4 .2M255.4 232.6l1.8 .1M259.1 232.7l9.4 .1M270.3 232.9h1.9M274.1 232.9l9.4 .2M285.4 233.1h1.8M289.1 233.2l9.4 .1M300.3 233.4h1.9M304.1 233.4l9.4 .2M315.3 233.6h1.9M319.1 233.7l9.4 .1M330.4 233.8l1.8 .1"/>
<path d="M334.1 233.9l9.4 .2M345.3 234.1h1.9M349.1 234.1l8.1 .2M357.3 233.7l-1 9.3M357.7 229.9l-.2 1.9M124.9 257.1v1.9M125.1 245.8l-.1 9.4M125.2 242.1l-.1 1.9M355.7 248.6l-1.1 10.7M356.1 244.8l-.2 1.9M124.9 260.8l-.2 9.7"/>
</g>
<!-- layer: HATCH -->
<g fill="none" stroke="#545454" stroke-width=".26">
<path d="M195.1 159.9l-1.8 1.7M196.9 159.9l-3.6 3.5M198.6 159.9l-5.3 5.3M198.8 161.4l-5.5 5.5M198.8 163.2l-4.7 4.7M198.8 164.9l-2.9 3M198.8 166.7l-1.1 1.2M211.3 192.3l-1.5 1.5M213.8 191.6l-4 4M216.1 191l-6.3 6.3M218.5 190.4l-8.7 8.7M219.3 191.4l-9.5 9.5"/>
<path d="M219.3 193.1l-9.5 9.5M219.3 194.9l-8.7 8.7M219.3 196.7l-6.9 6.9M219.3 198.5l-5.2 5.1M221 194l-.6 .6M222.8 194l-2.4 2.4M224.6 194l-4.2 4.2M226.3 194l-5.9 5.9M228.2 190.4l-1.4 1.4M229 194.9l-8.6 8.6M229 198.5l-5.2 5.1M230 190.4l-3.2 3.1"/>
<path d="M231.8 190.4l-11.4 11.3M232.3 193.3l-10.3 10.3M232.3 196.9l-1.5 1.5M232.3 191.6l-5.5 5.5M232.3 195.1l-3.2 3.3M219.3 200.2l-3.4 3.4M219.3 202l-1.7 1.6M229 200.2l-3.4 3.4M229 202l-1.6 1.6M288 201.8v29.9M288.7 201.8v29.9M289.5 201.8v29.9"/>
<path d="M290.2 201.8v29.9M291 201.8v29.9M291.7 201.8v29.9M292.5 201.8v29.9M293.2 201.8v29.9M294 201.8v29.9M294.7 201.8v29.9M295.5 201.8v29.9M296.2 201.8v29.9M297 201.8v29.9M297.7 201.8v29.9M298.5 201.8v29.9"/>
<path d="M299.2 201.8v29.9M300 201.8v29.9M300.7 201.8v29.9M301.5 201.8v29.9M302.2 201.8v29.9M303 201.8v29.9M303.7 201.8v29.9M304.5 201.8v29.9M305.2 201.8v29.9M306 201.8v29.9M306.7 201.8v29.9M307.5 201.8v29.9"/>
<path d="M308.2 201.8v29.9M309 201.8v29.9M309.7 201.8v29.9M310.5 201.8v29.9M311.2 201.8v29.9M312 201.8v29.9M312.7 201.8v29.9M313.5 201.8v29.9M314.2 201.8v29.9M315 201.8v29.9M315.7 201.8v29.9M316.5 201.8v29.9"/>
<path d="M317.2 201.8v29.9M318 201.8v29.9M318.7 201.8v29.9M319.5 201.8v29.9M320.2 201.8v29.9M321 201.8v29.9M321.7 201.8v29.9M322.5 201.8v29.9M323.2 201.8v29.9M324 201.8v29.9M324.7 201.8v29.9M325.5 201.8v29.9"/>
<path d="M326.2 201.8v29.9M327 201.8v29.9M327.7 201.8v29.9M328.5 201.8v29.9M329.2 201.8v29.9M330 201.8v29.9M330.7 201.8v29.9M331.5 201.8v29.9M332.2 201.8v29.9M333 201.8v29.9M333.7 201.8v29.9M334.5 201.8v29.9"/>
<path d="M335.2 201.8v29.9M336 201.8v29.9M336.7 201.8v29.9M337.5 201.8v29.9M338.2 201.8v29.9M339 201.8v29.9M339.7 201.8v29.9M340.5 201.8v29.9M341.2 201.8v29.9M342 201.8v29.9M342.7 201.8v29.9M343.5 201.8v29.9"/>
<path d="M344.2 201.8v29.9M345 201.8v29.9M345.7 201.8v29.9M346.5 201.8v29.9M347.2 201.8v29.9"/>
</g>
<!-- layer: WORK BY OWNER -->
<g fill="none" stroke="#000" stroke-width=".26">
<path d="M224.3 203.6h10.6v1.1h-10.6zM287.2 201.8h.9v.8h-.9zM287.2 208.3v1.9M287.2 212.1v9.3M287.2 216.7h4.7M291.9 201.8h-4.7v4.6M293.8 201.8h1.9M293.8 216.7h1.9M297.5 201.8h9.4M297.5 216.7h9.4M308.8 201.8h1.9M308.8 216.7h1.9"/>
<path d="M312.5 201.8h9.4M312.5 216.7h9.4M316.8 201.8h.9v.8h-.9zM323.8 201.8h1.9M323.8 216.7h1.9M327.5 201.8h9.4M327.5 216.7h9.4M338.8 201.8h1.9M338.8 216.7h1.9M342.5 201.8h4.7v4.6M342.5 216.7h4.7M346.3 201.8h.9v.8h-.9z"/>
<path d="M347.2 208.3v1.9M347.2 212.1v9.3M287.2 227.1v4.6h4.7M287.2 230.9h.9v.8h-.9zM287.2 223.3v1.9M293.8 231.7h1.9M297.5 231.7h9.4M308.8 231.7h1.9M312.5 231.7h9.4M316.8 230.9h.9v.8h-.9zM323.8 231.7h1.9M327.5 231.7h9.4"/>
<path d="M338.8 231.7h1.9M346.3 230.9h.9v.8h-.9zM347.2 223.3v1.9M347.2 227.1v4.6h-4.7"/>
</g>
<!-- layer: BORDER -->
<g fill="#000" stroke="#000" stroke-width=".26">
<path d="M391.3 23.6l5.8 5.4zM391.5 23.3l5.6 5.7-5.8-5.4z"/>
<path d="M391.5 23.3l5.6 5.7 .2-.2zM391.5 23.3l5.8 5.5z"/>
</g>
<!-- layer: DIMENSION -->
<path d="M222.3 237.6h14.6M224.3 233.6v8M234.9 233.6v8" fill="none" stroke="#000" stroke-width=".26"/>
<!-- layer: 0 -->
<g fill="#000" stroke="#000" stroke-width=".26">
<path d="M225.2 236.4l-1.8 2.3 2-2zM225.2 236.4l-1.8 2.3-.2-.2z"/>
<path d="M233.8 238.5l.2 .2 1.8-2.3zM235.8 236.4l.2 .3-2 2z"/>
</g>
<!-- layer: TILES -->
<path d="M209.8 178.1h.7" fill="none" stroke="#000" stroke-width=".26"/>
<text font-size="7.5" x="138" y="263.5">Ground Floor Plan</text>
<g font-size="5.2">
<text x="139.9" y="46" transform="rotate(13 139.9 46)">Drainage</text>
<text x="294.6" y="81.8" transform="rotate(13 294.6 81.8)">Easement</text>
</g>
<g font-size="4.5">
<text x="23.8" y="18.5">Legend</text>
<text x="213.7" y="31.6">A</text>
<text x="193.6" y="87">Deck</text>
<text x="234.7" y="96.3">Spa</text>
<text x="162.2" y="136.8">Dining</text>
<text x="190.5" y="136.8">Living Room</text>
<text x="238.3" y="142.9">Bed 2</text>
<text x="249" y="161.1">Entry</text>
<text x="267.2" y="159.7">Porch</text>
<text x="145.7" y="165.5" transform="rotate(-90 145.7 165.5)">Verandah</text>
<text x="193.1" y="183.6">Study</text>
<text x="160.5" y="189.4">Kitchen</text>
<text x="224.6" y="188.8">Bath</text>
<text x="255" y="193.5">Bed 1</text>
<text x="160.3" y="199.8">Laundry</text>
<text x="213.7" y="259.9">A</text>
<text x="28.2" y="283.6">MR A &amp; MRS S PEOPLE</text>
<text x="143.6" y="283.6">40 KULGOA AVENUE, RYDE NSW 2112</text>
<text x="293.2" y="283.9">1:100</text>
<text x="321.1" y="283.9">4 OF 10</text>
<text x="354.2" y="283.8">7785</text>
<text x="377.5" y="283.8">J</text>
</g>
<text font-size="3.2" x="366" y="283.8">/16</text>
<g font-size="2.6">
<text x="384" y="14.2">M.N.</text>
<text x="382.4" y="24">T.N.</text>
<text x="29.9" y="34.8">SAC</text>
<text x="45.8" y="34.5">Air Conditioning</text>
<text x="45.8" y="37.4">Compressor</text>
<text x="31.3" y="44">AC</text>
<text x="45.8" y="43.7">Air Conditioning Unit</text>
<text x="45.8" y="46.6">Wall Mounted</text>
<text x="32.5" y="51.7">DP</text>
<text x="45.7" y="52">Downpipe</text>
<text x="31.7" y="58.1">EL</text>
<text x="45.7" y="58.4">Eave Light</text>
<text x="32.1" y="64.3">EF</text>
<text x="45.7" y="65.5">Exhaust Fan</text>
<text x="175.9" y="69.5">EL</text>
<text x="181.8" y="69.4">DP</text>
<text x="219.6" y="68.9">EL</text>
<text x="26.2" y="72.4">HWU</text>
<text x="45.6" y="73.9">Hot Water Unit -</text>
<text x="45.7" y="76.8">External</text>
<text x="45.7" y="83.3">Remove disused</text>
<text x="29.7" y="86.3">HWU</text>
<text x="45.7" y="86.2">Hot Water Unit</text>
<text x="45.8" y="89.1">from roof space</text>
<text x="197.9" y="92.8">EL</text>
<text x="271.4" y="94.1">Possible installation</text>
<text x="33.3" y="96.7">MH</text>
<text x="45.7" y="96.4">Manhole</text>
<text x="271.4" y="97.1">of post within wall.</text>
<text x="30.9" y="103.6">MB</text>
<text x="45.7" y="105.2">Meter Box - Electrical</text>
<text x="213.1" y="105.3">SAC</text>
<text x="45.7" y="113.6">Exist. Skylight to</text>
<text x="208.6" y="108.2">(below deck)</text>
<text x="224.1" y="113.7">DP</text>
<text x="29.6" y="115.1">SL</text>
<text x="45.7" y="116.6">be frame in</text>
<text x="127.7" y="116.9">DP</text>
<text x="268.4" y="115.1">EL</text>
<text x="45.8" y="123.6">Smoke Detector - Existing</text>
<text x="200.9" y="121.4">AC</text>
<text x="212" y="120.3">SP</text>
<text x="45.8" y="131.7">Solar Panel - Roof</text>
<text x="139.6" y="131">EL</text>
<text x="236.1" y="131">CF</text>
<text x="45.7" y="137.5">Remove and/or</text>
<text x="45.7" y="134.6">Mounted</text>
<text x="45.7" y="140.4">relocate by Owner</text>
<text x="158" y="142.2">4</text>
<text x="33.5" y="150">T</text>
<text x="155.8" y="147">Remove exist.</text>
<text x="155.9" y="149.9">skylight &amp; repair</text>
<text x="266.9" y="146.1">WL</text>
<text x="45.9" y="151.6">Tap - Garden</text>
<text x="155.9" y="152.8">ceiling</text>
<text x="273.3" y="152.7">EL</text>
<text x="26.8" y="158.9">T.V.</text>
<text x="45.8" y="160.7">Owner to relocate</text>
<text x="45.9" y="157.7">TV Antenna -</text>
<text x="155.8" y="160">Demolish exist.</text>
<text x="220.8" y="161.3">Demolish exist.</text>
<text x="240.1" y="157.8">TV</text>
<text x="45.8" y="163.6">as required</text>
<text x="155.9" y="162.9">walls shown dashed</text>
<text x="157.6" y="167.6">1</text>
<text x="194.3" y="166.9">SL</text>
<text x="210.9" y="163.7">Up</text>
<text x="220.9" y="164.2">wall &amp; frame up</text>
<text x="220.9" y="167.2">opening</text>
<text x="277.1" y="162.4">MB</text>
<text x="30.9" y="171.6">WL</text>
<text x="45.8" y="172.4">Wall Light</text>
<text x="93" y="172.5">3</text>
<text x="98.3" y="169.6">Create opening &amp;</text>
<text x="98.3" y="172.6">fit new face mounted</text>
<text x="184.3" y="172.8">FP</text>
<text x="204.5" y="171.1">s</text>
<text x="232.8" y="168.8">2</text>
<text x="308.4" y="168.1">Elec. POA to</text>
<text x="308.4" y="171">remain</text>
<text x="98.3" y="175.5">sliding door</text>
<text x="139.1" y="178">EL</text>
<text x="227.2" y="178.7">MH</text>
<text x="240.9" y="175">Remove exist.</text>
<text x="241" y="177.9">skylight &amp; repair</text>
<text x="298" y="179.4">Line of Proposed</text>
<text x="45.8" y="182.1">Ceiling Fan</text>
<text x="202.9" y="181.1">820</text>
<text x="227.2" y="181.2">EF</text>
<text x="241" y="180.8">ceiling</text>
<text x="249.9" y="182.5">CF</text>
<text x="298" y="182.4">First Floor over</text>
<text x="298.1" y="185.3">shown dashed.</text>
<text x="191.7" y="188">CF</text>
<text x="236.1" y="187.5">HWU</text>
<text x="0" y="194.3">ector - Existing</text>
<text x="32" y="193.2">FP</text>
<text x="45.7" y="193.2">Fire Place Cap off</text>
<text x="45.7" y="196.2">by owner.</text>
<text x="227.8" y="197.4">SL</text>
<text x="243" y="197.9">Build up wing wall from</text>
<text x="308.4" y="192.6">Phone POA</text>
<text x="308.6" y="195.5">to remain</text>
<text x="356" y="197.1">Proposed Carport by Owner.</text>
<text x="147.2" y="202.8">DP</text>
<text x="148.4" y="199.8">T</text>
<text x="243" y="200.8">stringer to ceiling.</text>
<text x="356.1" y="200">Approx. 6000x3000mm.</text>
<text x="34.8" y="205.9">s</text>
<text x="45.8" y="206.3">Smoke Detector - Proposed</text>
<text x="253.7" y="207.8">CB</text>
<text x="32.6" y="212.5">CB</text>
<text x="45.8" y="212.4">Cable TV Box</text>
<text x="180.3" y="211.1">Proposed Laundry</text>
<text x="180.4" y="214">chute over shown</text>
<text x="223" y="210.9">EL</text>
<text x="231.7" y="213.4">HWU</text>
<text x="240.1" y="210.7">DP</text>
<text x="268.4" y="214.6">Possible</text>
<text x="275.5" y="210.7">T</text>
<text x="180.4" y="216.9">dashed</text>
<text x="268.3" y="217.6">installation of</text>
<text x="268.4" y="220.5">post within wall.</text>
<text x="171" y="224.9">1</text>
<text x="175.1" y="222.4">Demolish existing</text>
<text x="175.2" y="225.4">walls to suit the line</text>
<text x="205.5" y="225.4">shown hatched</text>
<text x="205.6" y="222.5">Stair bulkhead</text>
<text x="175.2" y="228.3">of the staircase</text>
<text x="220.4" y="244">Owner to resize</text>
<text x="220.9" y="247">&amp; replace exist.</text>
<text x="225.1" y="249.9">window.</text>
<text x="19.6" y="283.8">FOR:</text>
<text x="137.2" y="283.6">AT:</text>
<text x="282.9" y="283.9">SCALE:</text>
<text x="311.5" y="283.9">SHEET:</text>
<text x="340.7" y="283.9">JOB NO:</text>
</g>
<g font-size="2.2">
<text x="210.2" y="166.9">1</text>
<text x="210.6" y="169.3">2</text>
<text x="210.7" y="171.7">3</text>
<text x="210.6" y="176.5">5</text>
<text x="210.7" y="178.9">6</text>
<text x="210.7" y="174.1">4</text>
<text x="210.7" y="181.3">7</text>
<text x="210.7" y="183.6">8</text>
<text x="210.2" y="190.9">11</text>
<text x="210.2" y="188.5">10</text>
<text x="210.7" y="186.1">9</text>
</g>
</svg>
